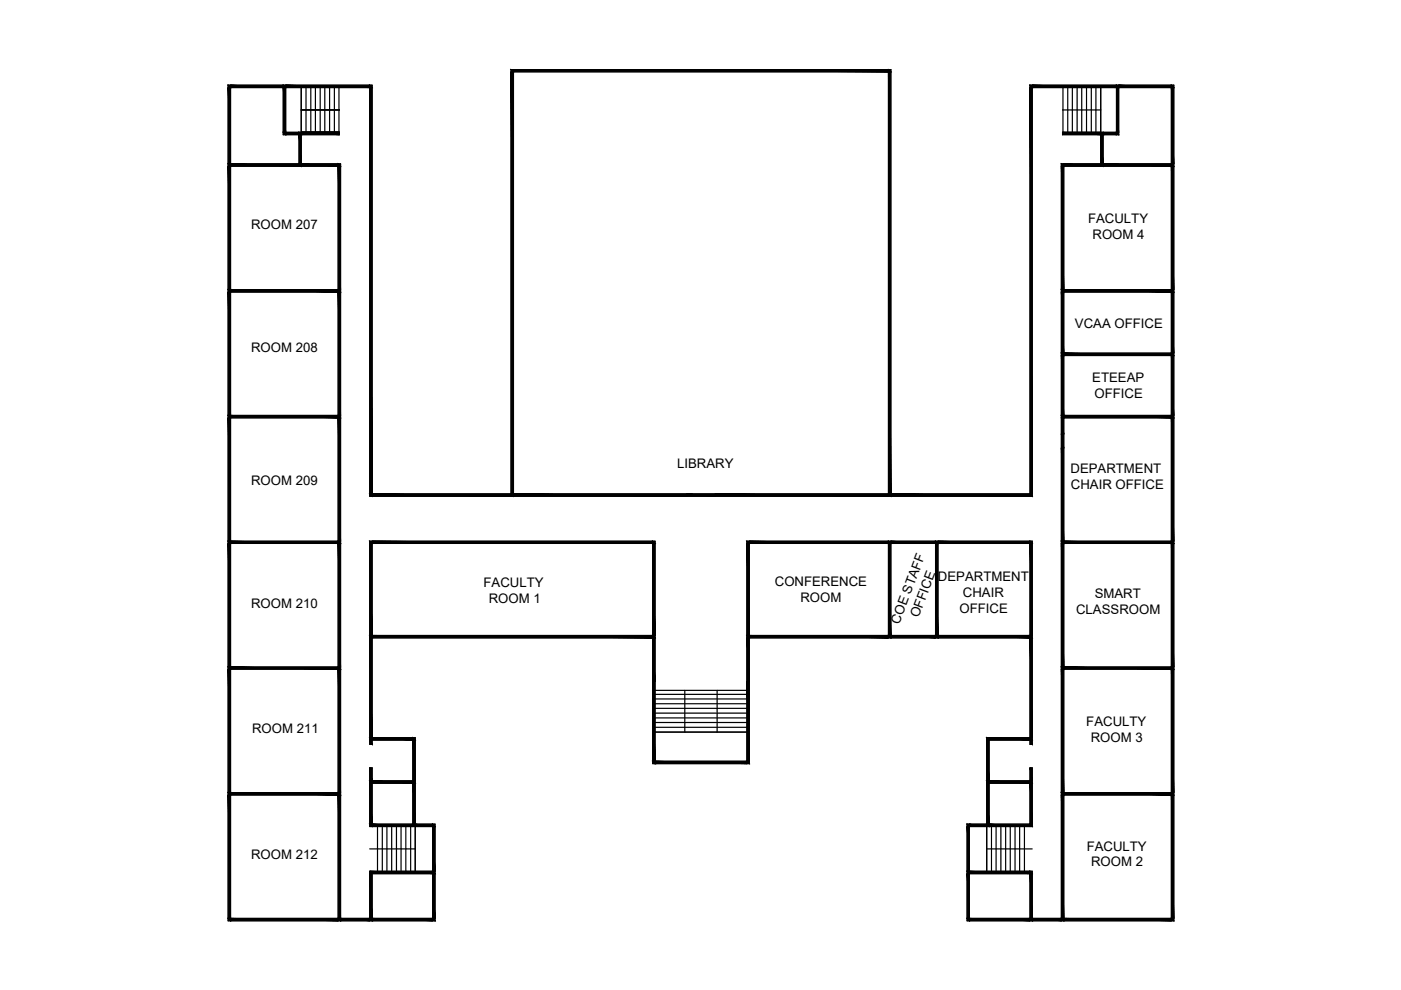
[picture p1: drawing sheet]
<svg xmlns="http://www.w3.org/2000/svg" width="297mm" height="210mm" viewBox="0 0 297 210" stroke-linecap="round" stroke-linejoin="round" font-family="sans-serif">
<!-- layer: hatches -->
<g fill="#000" stroke="#000" stroke-width=".21">
<path d="M48.4 18.1l.5 .5v-.5zM48.4 18.1l.5 .5h-.5z"/>
<path d="M48.4 18.6l.5 16.1v-16.1zM48.4 18.6l.5 16.1h-.5z"/>
<path d="M48.9 18.1l11.2 .5v-.5zM48.9 18.1l11.2 .5h-11.2z"/>
<path d="M60.1 18.1l.5 .5v-.5zM60.1 18.1l.5 .5h-.5z"/>
<path d="M60.1 18.6l.5 9.5v-9.5zM60.1 18.6l.5 9.5h-.5z"/>
<path d="M60.6 18.1l17.8 .5v-.5zM60.6 18.1l17.8 .5h-17.8z"/>
<path d="M78.4 18.1l.5 .5v-.5zM78.4 18.1l.5 .5h-.5z"/>
<path d="M78.4 18.6l.5 86.1v-86.1zM78.4 18.6l.5 86.1h-.5z"/>
<path d="M108.4 14.8l.5 .4v-.4zM108.4 14.8l.5 .4h-.5z"/>
<path d="M108.4 15.2l.5 89.5v-89.5zM108.4 15.2l.5 89.5h-.5z"/>
<path d="M108.9 14.8l79.5 .4v-.4zM108.9 14.8l79.5 .4h-79.5z"/>
<path d="M188.4 14.8l.5 .4v-.4zM188.4 14.8l.5 .4h-.5z"/>
<path d="M188.4 15.2l.5 89.5v-89.5zM188.4 15.2l.5 89.5h-.5z"/>
<path d="M218.4 18.1l.4 .5v-.5zM218.4 18.1l.4 .5h-.4z"/>
<path d="M218.4 18.6l.4 86.1v-86.1zM218.4 18.6l.4 86.1h-.4z"/>
<path d="M218.8 18.1l17.9 .5v-.5zM218.8 18.1l17.9 .5h-17.9z"/>
<path d="M236.7 18.1l.5 .5v-.5zM236.7 18.1l.5 .5h-.5z"/>
<path d="M236.7 18.6l.5 9.5v-9.5zM236.7 18.6l.5 9.5h-.5z"/>
<path d="M237.2 18.1l11.2 .5v-.5zM237.2 18.1l11.2 .5h-11.2z"/>
<path d="M248.4 18.1l.5 .5v-.5zM248.4 18.1l.5 .5h-.5z"/>
<path d="M248.4 18.6l.5 16.1v-16.1zM248.4 18.6l.5 16.1h-.5z"/>
<path d="M48.4 34.7l.5 .5v-.5zM48.4 34.7l.5 .5h-.5z"/>
<path d="M48.4 35.2l.5 26.2v-26.2zM48.4 35.2l.5 26.2h-.5z"/>
<path d="M60.1 28.1l.5 .5v-.5zM60.1 28.1l.5 .5h-.5z"/>
<path d="M60.6 28.1l2.8 .5v-.5zM60.6 28.1l2.8 .5h-2.8z"/>
<path d="M48.9 34.7l14.5 .5v-.5zM48.9 34.7l14.5 .5h-14.5z"/>
<path d="M63.4 28.1l.5 .5v-.5zM63.4 28.1l.5 .5h-.5z"/>
<path d="M63.4 28.6l.5 6.1v-6.1zM63.4 28.6l.5 6.1h-.5z"/>
<path d="M63.4 34.7l.5 .5v-.5zM63.4 34.7l.5 .5h-.5z"/>
<path d="M63.9 34.7l7.8 .5v-.5zM63.9 34.7l7.8 .5h-7.8z"/>
<path d="M63.9 28.1l8.1 .5v-.5zM63.9 28.1l8.1 .5h-8.1z"/>
<path d="M71.7 34.7l.5 .5v-.5zM71.7 34.7l.5 .5h-.5z"/>
<path d="M71.7 35.2l.5 26.2v-26.2zM71.7 35.2l.5 26.2h-.5z"/>
<path d="M225 34.7l.5 .5v-.5zM225 34.7l.5 .5h-.5z"/>
<path d="M225 35.2l.5 26.2v-26.2zM225 35.2l.5 26.2h-.5z"/>
<path d="M225.3 28.1l8.1 .5v-.5zM225.3 28.1l8.1 .5h-8.1z"/>
<path d="M225.5 34.7l7.9 .5v-.5zM225.5 34.7l7.9 .5h-7.9z"/>
<path d="M233.4 28.1l.5 .5v-.5zM233.4 28.1l.5 .5h-.5z"/>
<path d="M233.4 28.6l.5 6.1v-6.1zM233.4 28.6l.5 6.1h-.5z"/>
<path d="M233.4 34.7l.5 .5v-.5zM233.4 34.7l.5 .5h-.5z"/>
<path d="M233.9 28.1l2.8 .5v-.5zM233.9 28.1l2.8 .5h-2.8z"/>
<path d="M236.7 28.1l.5 .5v-.5zM236.7 28.1l.5 .5h-.5z"/>
<path d="M233.9 34.7l14.5 .5v-.5zM233.9 34.7l14.5 .5h-14.5z"/>
<path d="M248.4 34.7l.5 .5v-.5zM248.4 34.7l.5 .5h-.5z"/>
<path d="M248.4 35.2l.5 26.2v-26.2zM248.4 35.2l.5 26.2h-.5z"/>
<path d="M48.4 61.4l.5 .5v-.5zM48.4 61.4l.5 .5h-.5z"/>
<path d="M48.4 61.9l.5 26.2v-26.2zM48.4 61.9l.5 26.2h-.5z"/>
<path d="M48.9 61.4l22.8 .5v-.5zM48.9 61.4l22.8 .5h-22.8z"/>
<path d="M71.7 61.4l.5 .5v-.5zM71.7 61.4l.5 .5h-.5z"/>
<path d="M71.7 61.9l.5 26.2v-26.2zM71.7 61.9l.5 26.2h-.5z"/>
<path d="M225 61.4l.5 .5v-.5zM225 61.4l.5 .5h-.5z"/>
<path d="M225 61.9l.5 13v-13zM225 61.9l.5 13h-.5z"/>
<path d="M225 74.9l.5 .5v-.5zM225 74.9l.5 .5h-.5z"/>
<path d="M225 75.4l.5 12.7v-12.7zM225 75.4l.5 12.7h-.5z"/>
<path d="M225.5 61.4l22.9 .5v-.5zM225.5 61.4l22.9 .5h-22.9z"/>
<path d="M225.5 74.9l22.9 .5v-.5zM225.5 74.9l22.9 .5h-22.9z"/>
<path d="M248.4 61.4l.5 .5v-.5zM248.4 61.4l.5 .5h-.5z"/>
<path d="M248.4 61.9l.5 13v-13zM248.4 61.9l.5 13h-.5z"/>
<path d="M248.4 74.9l.5 .5v-.5zM248.4 74.9l.5 .5h-.5z"/>
<path d="M248.4 75.4l.5 12.7v-12.7zM248.4 75.4l.5 12.7h-.5z"/>
<path d="M48.4 88.1l.5 .5v-.5zM48.4 88.1l.5 .5h-.5z"/>
<path d="M48.4 88.6l.5 26.2v-26.2zM48.4 88.6l.5 26.2h-.5z"/>
<path d="M48.9 88.1l22.8 .5v-.5zM48.9 88.1l22.8 .5h-22.8z"/>
<path d="M71.7 88.1l.5 .5v-.5zM71.7 88.1l.5 .5h-.5z"/>
<path d="M71.7 88.6l.5 26.2v-26.2zM71.7 88.6l.5 26.2h-.5z"/>
<path d="M225 88.1l.5 .5v-.5zM225 88.1l.5 .5h-.5z"/>
<path d="M225 88.6l.5 3.4v-3.4zM225 88.6l.5 3.4h-.5z"/>
<path d="M225 92l.5 3v-3zM225 92l.5 3h-.5z"/>
<path d="M225 95l.5 19.8v-19.8zM225 95l.5 19.8h-.5z"/>
<path d="M225.5 88.1l22.9 .5v-.5zM225.5 88.1l22.9 .5h-22.9z"/>
<path d="M248.4 88.1l.5 .5v-.5zM248.4 88.1l.5 .5h-.5z"/>
<path d="M248.4 88.6l.5 26.2v-26.2zM248.4 88.6l.5 26.2h-.5z"/>
<path d="M48.4 114.8l.5 .4v-.4zM48.4 114.8l.5 .4h-.5z"/>
<path d="M48.4 115.2l.5 26.2v-26.2zM48.4 115.2l.5 26.2h-.5z"/>
<path d="M48.9 114.8l22.8 .4v-.4zM48.9 114.8l22.8 .4h-22.8z"/>
<path d="M71.7 114.8l.5 .4v-.4zM71.7 114.8l.5 .4h-.5z"/>
<path d="M71.7 115.2l.5 26.2v-26.2zM71.7 115.2l.5 26.2h-.5z"/>
<path d="M78.4 114.8l.5 .4v-.4zM78.4 114.8l.5 .4h-.5z"/>
<path d="M78.4 115.2l.5 19.5v-19.5zM78.4 115.2l.5 19.5h-.5z"/>
<path d="M78.4 104.7l.5 .5v-.5zM78.4 104.7l.5 .5h-.5z"/>
<path d="M78.9 104.7l29.5 .5v-.5zM78.9 104.7l29.5 .5h-29.5z"/>
<path d="M108.4 104.7l.5 .5v-.5zM108.4 104.7l.5 .5h-.5z"/>
<path d="M78.9 114.8l59.5 .4v-.4zM78.9 114.8l59.5 .4h-59.5z"/>
<path d="M138.4 114.8l.5 .4v-.4zM138.4 114.8l.5 .4h-.5z"/>
<path d="M138.4 115.2l.5 19.5v-19.5zM138.4 115.2l.5 19.5h-.5z"/>
<path d="M108.9 104.7l36.7 .5v-.5zM108.9 104.7l36.7 .5h-36.7z"/>
<path d="M145.6 104.7l6 .5v-.5zM145.6 104.7l6 .5h-6z"/>
<path d="M158.4 114.8l.5 .4v-.4zM158.4 114.8l.5 .4h-.5z"/>
<path d="M158.4 115.2l.5 19.5v-19.5zM158.4 115.2l.5 19.5h-.5z"/>
<path d="M151.6 104.7l36.8 .5v-.5zM151.6 104.7l36.8 .5h-36.8z"/>
<path d="M158.9 114.8l29.5 .4v-.4zM158.9 114.8l29.5 .4h-29.5z"/>
<path d="M188.4 104.7l.5 .5v-.5zM188.4 104.7l.5 .5h-.5z"/>
<path d="M188.4 114.8l.5 .4v-.4zM188.4 114.8l.5 .4h-.5z"/>
<path d="M188.4 115.2l.5 19.5v-19.5zM188.4 115.2l.5 19.5h-.5z"/>
<path d="M188.9 114.8l9.5 .4v-.4zM188.9 114.8l9.5 .4h-9.5z"/>
<path d="M198.4 114.8l.5 .4v-.4zM198.4 114.8l.5 .4h-.5z"/>
<path d="M198.4 115.2l.5 19.5v-19.5zM198.4 115.2l.5 19.5h-.5z"/>
<path d="M188.9 104.7l29.5 .5v-.5zM188.9 104.7l29.5 .5h-29.5z"/>
<path d="M198.9 114.8l19.5 .4v-.4zM198.9 114.8l19.5 .4h-19.5z"/>
<path d="M218.4 104.7l.4 .5v-.5zM218.4 104.7l.4 .5h-.4z"/>
<path d="M218.4 114.8l.4 .4v-.4zM218.4 114.8l.4 .4h-.4z"/>
<path d="M218.4 115.2l.4 19.5v-19.5zM218.4 115.2l.4 19.5h-.4z"/>
<path d="M225 114.8l.5 .4v-.4zM225 114.8l.5 .4h-.5z"/>
<path d="M225 115.2l.5 26.2v-26.2zM225 115.2l.5 26.2h-.5z"/>
<path d="M225.5 114.8l22.9 .4v-.4zM225.5 114.8l22.9 .4h-22.9z"/>
<path d="M248.4 114.8l.5 .4v-.4zM248.4 114.8l.5 .4h-.5z"/>
<path d="M248.4 115.2l.5 26.2v-26.2zM248.4 115.2l.5 26.2h-.5z"/>
<path d="M78.4 134.7l.5 .5v-.5zM78.4 134.7l.5 .5h-.5z"/>
<path d="M78.4 135.2l.5 21.2v-21.2zM78.4 135.2l.5 21.2h-.5z"/>
<path d="M78.9 134.7l59.5 .5v-.5zM78.9 134.7l59.5 .5h-59.5z"/>
<path d="M138.4 134.7l.5 .5v-.5zM138.4 134.7l.5 .5h-.5z"/>
<path d="M138.4 135.2l.5 9.3v-9.3zM138.4 135.2l.5 9.3h-.5z"/>
<path d="M158.4 134.7l.5 .5v-.5zM158.4 134.7l.5 .5h-.5z"/>
<path d="M158.4 135.2l.5 9.3v-9.3zM158.4 135.2l.5 9.3h-.5z"/>
<path d="M158.9 134.7l29.5 .5v-.5zM158.9 134.7l29.5 .5h-29.5z"/>
<path d="M188.4 134.7l.5 .5v-.5zM188.4 134.7l.5 .5h-.5z"/>
<path d="M188.9 134.7l9.5 .5v-.5zM188.9 134.7l9.5 .5h-9.5z"/>
<path d="M198.4 134.7l.5 .5v-.5zM198.4 134.7l.5 .5h-.5z"/>
<path d="M198.9 134.7l19.5 .5v-.5zM198.9 134.7l19.5 .5h-19.5z"/>
<path d="M218.4 134.7l.4 .5v-.5zM218.4 134.7l.4 .5h-.4z"/>
<path d="M218.4 135.2l.4 21.2v-21.2zM218.4 135.2l.4 21.2h-.4z"/>
<path d="M48.4 141.9l.5 26.1v-26.1zM48.4 141.9l.5 26.1h-.5z"/>
<path d="M48.4 141.4l.5 .5v-.5zM48.4 141.4l.5 .5h-.5z"/>
<path d="M48.9 141.4l22.8 .5v-.5zM48.9 141.4l22.8 .5h-22.8z"/>
<path d="M71.7 141.9l.5 26.1v-26.1zM71.7 141.9l.5 26.1h-.5z"/>
<path d="M71.7 141.4l.5 .5v-.5zM71.7 141.4l.5 .5h-.5z"/>
<path d="M78.4 156.4l.5 .5v-.5zM78.4 156.4l.5 .5h-.5z"/>
<path d="M78.4 156.9l.5 .9v-.9zM78.4 156.9l.5 .9h-.5z"/>
<path d="M78.9 156.4l8.6 .5v-.5zM78.9 156.4l8.6 .5h-8.6z"/>
<path d="M87.5 156.4l.5 .5v-.5zM87.5 156.4l.5 .5h-.5z"/>
<path d="M87.5 156.9l.5 8.7v-8.7zM87.5 156.9l.5 8.7h-.5z"/>
<path d="M138.4 144.5l.5 16.9v-16.9zM138.4 144.5l.5 16.9h-.5z"/>
<path d="M158.4 144.5l.5 16.9v-16.9zM158.4 144.5l.5 16.9h-.5z"/>
<path d="M209.2 156.4l.5 .5v-.5zM209.2 156.4l.5 .5h-.5z"/>
<path d="M209.2 156.9l.5 8.7v-8.7zM209.2 156.9l.5 8.7h-.5z"/>
<path d="M209.7 156.4l8.7 .5v-.5zM209.7 156.4l8.7 .5h-8.7z"/>
<path d="M218.4 156.4l.4 .5v-.5zM218.4 156.4l.4 .5h-.4z"/>
<path d="M218.4 156.9l.4 .9v-.9zM218.4 156.9l.4 .9h-.4z"/>
<path d="M225 141.4l.5 .5v-.5zM225 141.4l.5 .5h-.5z"/>
<path d="M225 141.9l.5 26.1v-26.1zM225 141.9l.5 26.1h-.5z"/>
<path d="M225.5 141.4l22.9 .5v-.5zM225.5 141.4l22.9 .5h-22.9z"/>
<path d="M248.4 141.4l.5 .5v-.5zM248.4 141.4l.5 .5h-.5z"/>
<path d="M248.4 141.9l.5 26.1v-26.1zM248.4 141.9l.5 26.1h-.5z"/>
<path d="M48.4 168l.5 .6v-.6zM48.4 168l.5 .6h-.5z"/>
<path d="M48.4 168.6l.5 26.1v-26.1zM48.4 168.6l.5 26.1h-.5z"/>
<path d="M48.9 168l22.8 .6v-.6zM48.9 168l22.8 .6h-22.8z"/>
<path d="M71.7 168.6l.5 26.1v-26.1zM71.7 168.6l.5 26.1h-.5z"/>
<path d="M71.7 168l.5 .6v-.6zM71.7 168l.5 .6h-.5z"/>
<path d="M78.4 162.8l.5 2.8v-2.8zM78.4 162.8l.5 2.8h-.5z"/>
<path d="M78.4 165.6l.5 .5v-.5zM78.4 165.6l.5 .5h-.5z"/>
<path d="M78.4 166.1l.5 8.6v-8.6zM78.4 166.1l.5 8.6h-.5z"/>
<path d="M78.4 174.7l.5 .5v-.5zM78.4 174.7l.5 .5h-.5z"/>
<path d="M78.9 165.6l8.6 .5v-.5zM78.9 165.6l8.6 .5h-8.6z"/>
<path d="M78.9 174.7l8.6 .5v-.5zM78.9 174.7l8.6 .5h-8.6z"/>
<path d="M87.5 165.6l.5 .5v-.5zM87.5 165.6l.5 .5h-.5z"/>
<path d="M87.5 166.1l.5 8.6v-8.6zM87.5 166.1l.5 8.6h-.5z"/>
<path d="M87.5 174.7l.5 .5v-.5zM87.5 174.7l.5 .5h-.5z"/>
<path d="M88 174.7l3.7 .5v-.5zM88 174.7l3.7 .5h-3.7z"/>
<path d="M91.7 174.7l.5 .5v-.5zM91.7 174.7l.5 .5h-.5z"/>
<path d="M91.7 175.2l.5 9.5v-9.5zM91.7 175.2l.5 9.5h-.5z"/>
<path d="M138.4 161.4l.5 .5v-.5zM138.4 161.4l.5 .5h-.5z"/>
<path d="M138.9 161.4l19.5 .5v-.5zM138.9 161.4l19.5 .5h-19.5z"/>
<path d="M158.4 161.4l.5 .5v-.5zM158.4 161.4l.5 .5h-.5z"/>
<path d="M205 174.7l.5 .5v-.5zM205 174.7l.5 .5h-.5z"/>
<path d="M205 175.2l.5 9.5v-9.5zM205 175.2l.5 9.5h-.5z"/>
<path d="M205.5 174.7l3.7 .5v-.5zM205.5 174.7l3.7 .5h-3.7z"/>
<path d="M209.2 165.6l.5 .5v-.5zM209.2 165.6l.5 .5h-.5z"/>
<path d="M209.2 166.1l.5 8.6v-8.6zM209.2 166.1l.5 8.6h-.5z"/>
<path d="M209.2 174.7l.5 .5v-.5zM209.2 174.7l.5 .5h-.5z"/>
<path d="M209.7 165.6l8.7 .5v-.5zM209.7 165.6l8.7 .5h-8.7z"/>
<path d="M209.7 174.7l8.7 .5v-.5zM209.7 174.7l8.7 .5h-8.7z"/>
<path d="M218.4 162.8l.4 2.8v-2.8zM218.4 162.8l.4 2.8h-.4z"/>
<path d="M218.4 165.6l.4 .5v-.5zM218.4 165.6l.4 .5h-.4z"/>
<path d="M218.4 166.1l.4 8.6v-8.6zM218.4 166.1l.4 8.6h-.4z"/>
<path d="M218.4 174.7l.4 .5v-.5zM218.4 174.7l.4 .5h-.4z"/>
<path d="M225 168l.5 .6v-.6zM225 168l.5 .6h-.5z"/>
<path d="M225 168.6l.5 26.1v-26.1zM225 168.6l.5 26.1h-.5z"/>
<path d="M225.5 168l22.9 .6v-.6zM225.5 168l22.9 .6h-22.9z"/>
<path d="M248.4 168l.5 .6v-.6zM248.4 168l.5 .6h-.5z"/>
<path d="M248.4 168.6l.5 26.1v-26.1zM248.4 168.6l.5 26.1h-.5z"/>
<path d="M48.4 194.7l.5 .5v-.5zM48.4 194.7l.5 .5h-.5z"/>
<path d="M48.9 194.7l22.8 .5v-.5zM48.9 194.7l22.8 .5h-22.8z"/>
<path d="M71.7 194.7l.5 .5v-.5zM71.7 194.7l.5 .5h-.5z"/>
<path d="M72.2 194.7l6.2 .5v-.5zM72.2 194.7l6.2 .5h-6.2z"/>
<path d="M78.4 185.2l.5 9.5v-9.5zM78.4 185.2l.5 9.5h-.5z"/>
<path d="M78.4 194.7l.5 .5v-.5zM78.4 194.7l.5 .5h-.5z"/>
<path d="M78.4 184.7l13.3 .5v-.5zM78.4 184.7l13.3 .5h-13.3z"/>
<path d="M78.9 194.7l12.8 .5v-.5zM78.9 194.7l12.8 .5h-12.8z"/>
<path d="M91.7 184.7l.5 .5v-.5zM91.7 184.7l.5 .5h-.5z"/>
<path d="M91.7 185.2l.5 9.5v-9.5zM91.7 185.2l.5 9.5h-.5z"/>
<path d="M91.7 194.7l.5 .5v-.5zM91.7 194.7l.5 .5h-.5z"/>
<path d="M205 185.2l.5 9.5v-9.5zM205 185.2l.5 9.5h-.5z"/>
<path d="M205 194.7l.5 .5v-.5zM205 194.7l.5 .5h-.5z"/>
<path d="M205 184.7l.5 .5v-.5zM205 184.7l.5 .5h-.5z"/>
<path d="M205.5 184.7l12.9 .5v-.5zM205.5 184.7l12.9 .5h-12.9z"/>
<path d="M205.5 194.7l12.9 .5v-.5zM205.5 194.7l12.9 .5h-12.9z"/>
<path d="M218.4 184.7l.4 .5v-.5zM218.4 184.7l.4 .5h-.4z"/>
<path d="M218.4 185.2l.4 9.5v-9.5zM218.4 185.2l.4 9.5h-.4z"/>
<path d="M218.4 194.7l.4 .5v-.5zM218.4 194.7l.4 .5h-.4z"/>
<path d="M218.8 194.7l6.2 .5v-.5zM218.8 194.7l6.2 .5h-6.2z"/>
<path d="M225 194.7l.5 .5v-.5zM225 194.7l.5 .5h-.5z"/>
<path d="M225.5 194.7l22.9 .5v-.5zM225.5 194.7l22.9 .5h-22.9z"/>
<path d="M248.4 194.7l.5 .5v-.5zM248.4 194.7l.5 .5h-.5z"/>
</g>
<!-- layer: 2 - 2Z -->
<g fill="none" stroke="#000" stroke-width=".25">
<path d="M48.4 18.6h30.5M48.9 18.1v177.1M60.1 18.1v10.5h11.9M60.6 18.1v10.5M78.4 18.1v87.1h140.4v-87.1M108.4 15.2h80.5M108.9 14.8v90.4M188.4 14.8v90.4M218.4 18.6h30.5M236.7 18.1v10.5M237.2 18.1v10.5h-11.9M248.4 18.1v177.1"/>
<path d="M48.4 34.7h23.8v160.5M48.4 35.2h23.8M60.1 28.1h11.9M63.4 28.1v7.1M63.9 28.1v7.1M71.7 34.7v160.5M225 35.2h23.9M225.3 28.1h11.9M225.5 34.7v160.5M233.4 28.1v7.1M233.9 28.1v7.1M248.9 34.7h-23.9v160.5"/>
<path d="M48.4 61.4h23.8M48.4 61.9h23.8M225 61.4h23.9M225 61.9h23.9M225 75.4h23.9M225 74.9h23.9M48.4 88.1h23.8M48.4 88.6h23.8M225 88.1h23.9M225 88.6h23.9M225 92h.5M225 95h.5"/>
<path d="M48.4 114.8h23.8M48.4 115.2h23.8M78.4 115.2h60.5M78.4 104.7h140.4M78.9 105.2v-87.1h-30.5v177.1h43.8v-20.5h-13.8M78.9 114.8v43h-.5v-43h60.5v47.1M108.4 105.2v-90.4h80.5v90.4M138.4 114.8v47.1h20.5v-47.1M145.6 104.7v.5M151.6 104.7v.5M158.4 115.2h60.4M188.4 114.8v20.4"/>
<path d="M188.9 114.8v20.4M198.4 114.8v20.4M198.9 114.8v20.4M218.4 105.2v-87.1h30.5v177.1h-43.9v-20.5h13.8M218.4 114.8v43h.4v-43h-60.4v47.1M225 114.8h23.9M225 115.2h23.9M78.4 135.2h60.5M78.4 134.7h60.5M158.4 135.2h60.4M158.4 134.7h60.4M48.4 141.4h23.8"/>
<path d="M48.4 141.9h23.8M78.4 156.4h9.6v18.8M78.4 156.9h9.6M87.5 156.4v18.8M138.4 144.5h.5M158.4 144.5h.5M209.2 156.9h9.6M209.7 156.4v18.8M218.8 156.4h-9.6v18.8M225 141.4h23.9M225 141.9h23.9M48.4 168h23.8"/>
<path d="M48.4 168.6h23.8M78.4 165.6h9.6M78.4 166.1h9.6M78.9 175.2v-12.4h-.5v12.4h13.8M91.7 174.7v20.5M138.4 161.4h20.5M205 175.2h13.8v-12.4h-.4v12.4M205.5 174.7v20.5M209.2 165.6h9.6M209.2 166.1h9.6M225 168h23.9M225 168.6h23.9"/>
<path d="M48.4 194.7h43.8M78.4 185.2h13.8M78.9 185.2v10M92.2 184.7h-13.8v10.5M205 194.7h43.9M205 184.7h13.8v10.5M205 185.2h13.8M218.4 184.7v10.5"/>
</g>
<!-- layer: stairs -->
<g fill="none" stroke="#000" stroke-width=".25">
<path d="M63.9 18.6v9.5h8.1M64.9 18.6v9.5M65.9 18.6v9.5M66.9 18.6v9.5M67.9 18.6v9.5M68.9 18.6v9.5M69.9 18.6v9.5M70.9 18.6v9.5M71.9 18.6v9.5M225.4 18.6v9.5M226.4 18.6v9.5M227.4 18.6v9.5"/>
<path d="M228.4 18.6v9.5M229.3 18.6v9.5M230.4 18.6v9.5M231.4 18.6v9.5M232.4 18.6v9.5M233.4 18.6v9.5M63.9 23.3h8.1M225.3 23.3h8.1v4.8h-8.1M138.9 146.4h19.5M138.9 155.2h19.5zM138.9 147.2h19.5M138.9 148.2h19.5"/>
<path d="M138.9 149.2h19.5M138.9 150.2h19.5M138.9 151.2h19.5M138.9 152.2h19.5M138.9 153.2h19.5M138.9 154.2h19.5M145.2 146.4v8.8M152 146.4v8.8M78.4 180h9.6M80 175.2v9.5M81.1 175.2v9.5M82 175.2v9.5"/>
<path d="M83 175.2v9.5M84.1 175.2v9.5M85 175.2v9.5M86 175.2v9.5M87.1 175.2v9.5M88 175.2v9.5M209.2 180h9.6M209.2 175.2v9.5M210.2 175.2v9.5M211.2 175.2v9.5M212.2 175.2v9.5M213.2 175.2v9.5"/>
<path d="M214.2 175.2v9.5M215.2 175.2v9.5M216.2 175.2v9.5M217.2 175.2v9.5"/>
</g>
<!-- layer: hatches -->
<path d="M72 28.1v.5M225.3 28.1v.5" fill="none" stroke="#000" stroke-width=".25"/>
<g font-size="2.8">
<text x="230.7" y="47.4">FACULTY</text>
<text x="53.2" y="48.5">ROOM 207</text>
<text x="231.6" y="50.7">ROOM 4</text>
<text x="227.9" y="69.5">VCAA OFFICE</text>
<text x="53.2" y="74.6">ROOM 208</text>
<text x="231.6" y="81">ETEEAP</text>
<text x="232.1" y="84.3">OFFICE</text>
<text x="143.6" y="99.2">LIBRARY</text>
<text x="227" y="100.3">DEPARTMENT</text>
<text x="53.2" y="102.8">ROOM 209</text>
<text x="227.1" y="103.7">CHAIR OFFICE</text>
<text x="102.5" y="124.5">FACULTY</text>
<text x="164.3" y="124.2">CONFERENCE</text>
<text x="198.9" y="123.3">DEPARTMENT</text>
<text x="53.2" y="129">ROOM 210</text>
<text x="103.6" y="127.9">ROOM 1</text>
<text x="169.7" y="127.5">ROOM</text>
<text x="194.8" y="131.1" transform="rotate(-69 194.8 131.1)">OFFICE</text>
<text x="203.4" y="130">OFFICE</text>
<text x="204.2" y="126.6">CHAIR</text>
<text x="228.2" y="130.1">CLASSROOM</text>
<text x="232.1" y="126.8">SMART</text>
<text x="190.7" y="132.4" transform="rotate(-69 190.7 132.4)">COE STAFF</text>
<text x="53.5" y="155.4">ROOM 211</text>
<text x="230.3" y="153.9">FACULTY</text>
<text x="231.3" y="157.3">ROOM 3</text>
<text x="53.2" y="182.2">ROOM 212</text>
<text x="230.4" y="180.4">FACULTY</text>
<text x="231.3" y="183.7">ROOM 2</text>
</g>
</svg>
